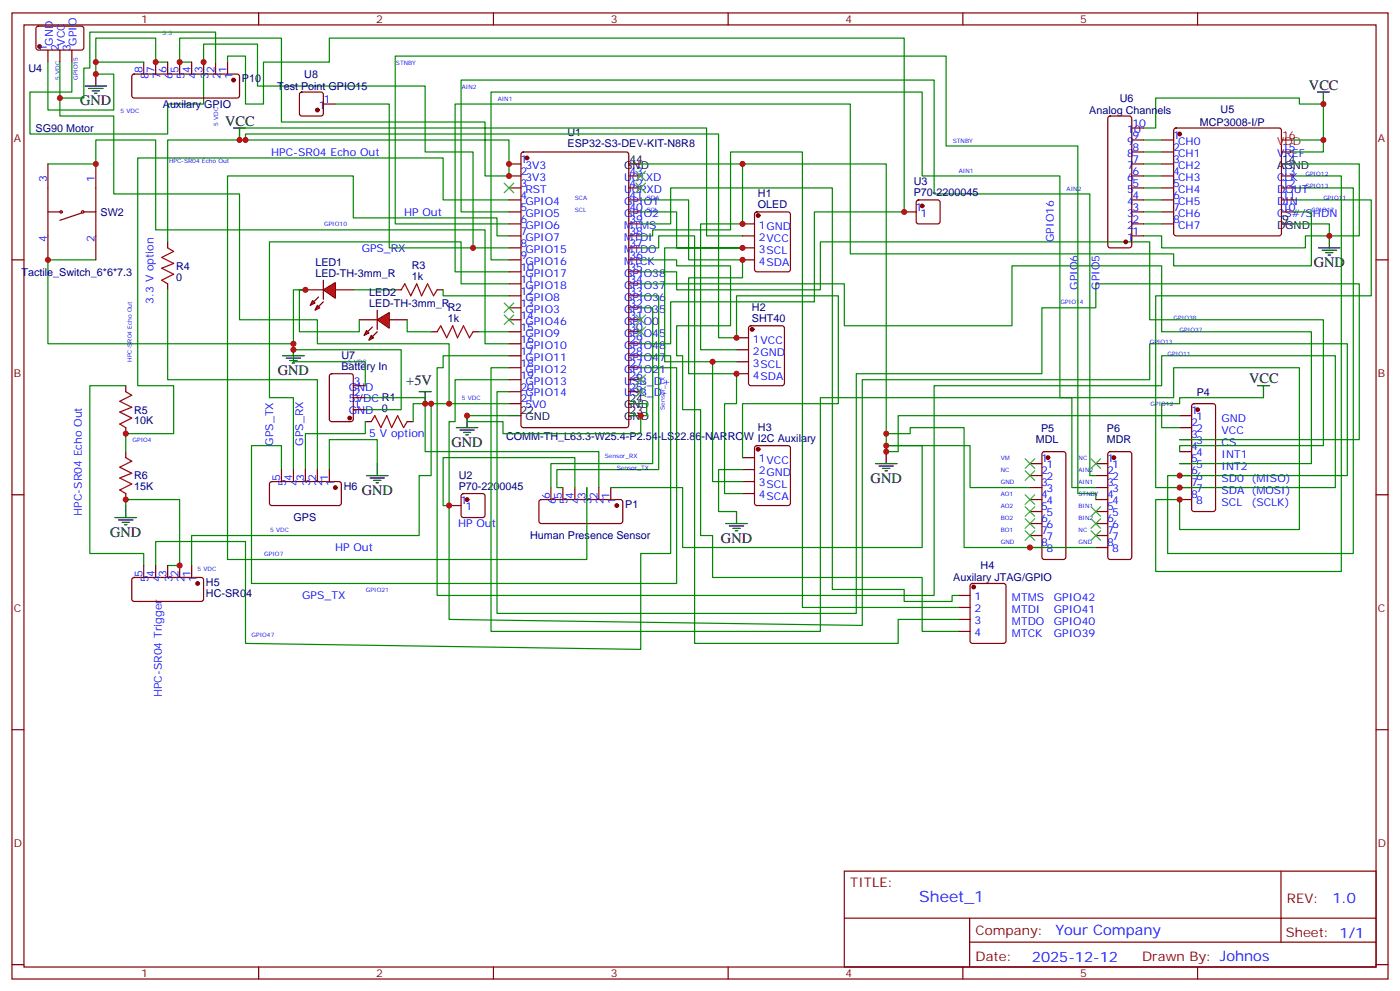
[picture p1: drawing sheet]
<svg xmlns="http://www.w3.org/2000/svg" width="412mm" height="292mm" viewBox="0 0 412 292" stroke-linecap="round" stroke-linejoin="round" font-family="sans-serif">
<g fill="none" stroke="#870000" stroke-width=".35">
<path d="M3.5 3.8h405.4v284.3h-405.4zM7.1 7.3h398.2v277.3h-398.2zM76.2 3.8v3.5M145.3 3.8v3.5M214.5 3.8v3.5M283.6 3.8v3.5M352.8 3.8v3.5M149.9 48.3h3.6M149.9 51.8h3.6M149.9 55.3h3.6M149.9 58.8h3.6M153.7 44.9l.5-.2h30.3l.7 .5v80l-.5 .6-30.5 .1-.7-.5v-80z"/>
<path d="M185.2 51.8h3.5M185.2 55.3h3.5M185.2 58.8h3.5M270.1 59l.5-.2h5.6l.5 .2 .2 .5v5.7l-.2 .5-.5 .2h-5.6l-.5-.2-.2-.5v-5.7zM3.5 76.5h3.6M49.4 71.2v1.8M149.9 76.5h3.6M149.9 62.4h3.6M149.9 65.9h3.6M149.9 69.4h3.6M149.9 73h3.6M185.2 76.5h3.5"/>
<path d="M185.2 62.4h3.5M185.2 65.9h3.5M185.2 69.4h3.5M185.2 73h3.5M218.7 76.5h3.5M218.7 65.9h3.5M218.7 69.4h3.5M218.7 73h3.5M222.5 62.6l.5-.2h9.1l.7 .4v16.5l-.4 .7h-9.4l-.7-.5-.1-16.4zM266.3 62.4h3.6M405.3 76.5h3.6M49.4 83.5v1.8"/>
<path d="M116.4 85.3h1.8M127 97.6h1.8M128.8 85.3h1.7M139.3 97.6h1.8M149.9 80h3.6M149.9 83.5h3.6M149.9 87.1h3.6M149.9 90.6h3.6M149.9 94.1h3.6M149.9 97.6h3.6M185.2 80h3.5M185.2 83.5h3.5"/>
<path d="M185.2 87.1h3.5M185.2 90.6h3.5M185.2 94.1h3.5M185.2 97.6h3.5M217 99.4h3.5M220.7 96.1l.5-.2h9.2l.6 .4 .1 16.5-.5 .7h-9.4l-.7-.4v-16.5zM37 113.5v1.8M149.9 101.2h3.6M149.9 104.7h3.6M149.9 108.2h3.6M149.9 111.8h3.6M149.9 115.3h3.6"/>
<path d="M149.9 118.8h3.6M185.2 101.2h3.5M185.2 104.7h3.5M185.2 108.2h3.5M185.2 111.8h3.5M185.2 115.3h3.5M217 102.9h3.5M217 106.5h3.5M217 110h3.5M351.2 119l.5-.2h5.7l.5 .2 .2 .5v30.4l-.3 .5-.4 .2h-5.7l-.5-.3-.2-.4v-30.4zM37 125.9v1.7M37 132.9v1.8"/>
<path d="M107.6 124.1h1.8M119.9 124.1h1.8M218.7 134.7h3.5M218.7 138.2h3.5M222.5 131.4l.5-.2h9.1l.7 .4v16.5l-.4 .6-9.4 .1-.7-.5-.1-16.4zM303.4 136.5h3.5M303.4 140h3.5M307.2 133.1l.4-.2h5.7l.5 .2 .2 .5v30.4l-.3 .5-.4 .2h-5.7l-.5-.3-.2-.4v-30.4zM322.8 136.5h3.5M322.8 140h3.5M326.6 133.1l.4-.2h5.7l.5 .2 .2 .5v30.4l-.3 .5-.4 .2h-5.7l-.5-.3-.2-.4v-30.4zM347.5 122.3h3.5"/>
<path d="M347.5 125.9h3.5M347.5 129.4h3.5M347.5 132.9h3.5M347.5 136.5h3.5M347.5 140h3.5M3.5 145.6h3.6M37 145.3v1.7M132.3 148.8h3.5M136.1 145.5l.4-.2h5.7l.5 .2 .2 .5v5.6l-.3 .5-.4 .2h-5.7l-.5-.2-.2-.5v-5.6zM159 147.2l.5-.2 23.5 .1 .4 .6v6l-.7 .4-23.5-.1-.5-.6v-5.7zM162.3 143.5v3.5M165.8 143.5v3.5"/>
<path d="M169.3 143.5v3.5M172.9 143.5v3.5M176.4 143.5v3.5M179.9 143.5v3.5M218.7 141.7h3.5M218.7 145.3h3.5M303.4 143.5h3.5M303.4 147h3.5M303.4 150.6h3.5M303.4 154.1h3.5M303.4 157.6h3.5M322.8 143.5h3.5"/>
<path d="M322.8 147h3.5M322.8 150.6h3.5M322.8 154.1h3.5M322.8 157.6h3.5M347.5 143.5h3.5M347.5 147h3.5M405.3 145.6h3.6M282.2 175.3h3.6M282.2 178.8h3.6M286 171.9l.5-.2h9.1l.7 .5v16.5l-.4 .6-9.4 .1-.7-.5v-16.5zM303.4 161.1h3.5M322.8 161.1h3.5"/>
<path d="M282.2 182.3h3.6M282.2 185.8h3.6M3.5 214.8h3.6M405.3 214.8h3.6M248.7 256.4h156.6v28.2h-156.6zM377.3 256.4v20.9M248.7 270.2h156.5M285.6 277.3h119.6M285.6 270.2v14.2M3.5 283.9h3.6M76.2 284.6v3.5M145.3 284.6v3.5"/>
<path d="M214.5 284.6v3.5M283.6 284.6v3.5M352.8 284.6v3.5M405.3 283.9h3.6"/>
</g>
<g fill="#870000" stroke="#870000" stroke-width=".35">
<circle cx="155.2" cy="46.5" r=".53"/>
<circle cx="223.3" cy="63.4" r=".53"/>
<circle cx="221.5" cy="96.9" r=".53"/>
<circle cx="223.3" cy="132.2" r=".53"/>
<circle cx="181.7" cy="148.8" r=".53"/>
<circle cx="137.6" cy="147" r=".53"/>
<circle cx="352.8" cy="120.6" r=".53"/>
<circle cx="308.7" cy="134.7" r=".53"/>
<circle cx="328.1" cy="134.7" r=".53"/>
<circle cx="286.8" cy="172.8" r=".53"/>
<circle cx="271.6" cy="60.6" r=".53"/>
</g>
<g fill="none" stroke="#000" stroke-width=".35">
<path d="M25 25.3h6.4M26.1 26h4.2M27.2 26.7h2.1M27.9 27.4h.7M28.2 21.8v3.5M68.8 37.7h3.5M70.6 37.7v3.5M185.2 48.3h3.5M83.3 104.7h6.3M84.3 105.4h4.2M85.4 106.1h2.1M86.1 106.8h.7"/>
<path d="M86.4 101.2v3.5M123.5 115.3h3.5M125.2 115.3v3.5M185.2 118.8h3.5M107.9 140h6.4M111.1 136.5v3.5M149.9 122.3h3.6M185.2 122.3h3.5M257.9 136.5h6.3M258.9 137.2h4.3M260 137.9h2.1M260.7 138.6h.7"/>
<path d="M261.1 132.9v3.6M33.9 152.3h6.3M34.9 153h4.3M36 153.7h2.1M36.7 154.4h.7M37 148.8v3.5M109 140.7h4.2M110.1 141.4h2.1M110.8 142.1h.7"/>
</g>
<g fill="none" stroke="#008700" stroke-width=".35">
<path d="M14.1 18.3v14.1h19.4v-10.6h-5.3v-10.6h17.7v7.1h3.5M21.2 18.3v8.8h-12.4v12.3h40.6v-8.8h10.6v-17.6h15.8v12.3h49.4v19.4h14.1v28.3h10.6M56.4 18.3h-3.5v-7.1h30v24.7h60v15.9h7v-10.6h-79.3v-3.5h137.5v31.7h10.6M67 18.3v-1.8h5.3v14.1h5.3v-12.3h19.4v-7.1h169.3v51.2h-26.4v26.4h-42.3v12.4h-8.9M14.1 48.3h14.1v-7.1h17.7v26.5h97v33.5h7M70.6 41.2h-21.2v30M72.3 41.2v-1.8h139.4v60h5.3v-12.3h29.9v31.7h-28.2v15.9M149.9 58.8h-19.4v-12.3h-89.9v67h10.6v14.1h-14.2v5.3M188.7 48.3h72.4v84.6v-1.7h10.5v29.9h-70.5v-17.6h-21.2M188.7 58.8h14.1v17.7h15.9v5.3h-15.9v28.2h14.2v8.8h-3.6v26.5h5.3M218.7 48.3v17.6h-12.3v37h10.6M381 51.8h14.1v116.4h-54.7v-21.2h7.1v8.9h35.3v-47.7h-37.1v8.9h-104v68.7h-97.1v-77.6h5.3"/>
<path d="M381 58.8h22.9v28.3h-63.5v56.4h52.9v-38.8h-51.1v8.8h-67v61.8h-146.4v-67.1h1.7v-3.5h19.4M381 55.3h17.6v107.6h-54.6v-22.9h52.9v-38.8h-58.2v10.6h-84.7v72.3l-121.7-1.8v-58.2h1.8v-12.3h15.8M28.2 76.5h-14.1v24.7h72.3v-15.9h3.6h-1.8v12.3h17.6v-3.5M149.9 69.4h-3.5v-5.3h-42.3v-12.3h-37.1v112.9h105.9v-21.2M149.9 76.5h-5.3v-49.4h127v24.7h40.6v65.3h3.5v26.4h7.1M149.9 62.4h-14.1v-38.8h139.4v33.5h45.8v82.9h1.8M149.9 65.9h-33.5v-49.4h162.3v26.5h38.8v102.3h5.3v1.7M188.7 62.4h10.6v10.6h19.4h-22.9v33.5h21.2M188.7 76.5h10.6v1.7h15.9v17.7h-15.9v8.8h1.8v15.9h5.3v37h3.5v12.4h61.7v15.8h10.6M188.7 73h5.3v-3.6h10.6v120h60v-7.1h17.6M188.7 69.4h3.6v-1.7h22.9v-23h21.2v134.1h45.8M188.7 65.9h8.9v-10.6h47.6v118.2h21.1v3.5h14.2v-1.7h1.7"/>
<path d="M49.4 85.3v26.5h44.1v26.4M104.1 85.3h12.3M119.9 94.1v3.5h7.1M130.5 85.3v1.8h19.4M141.1 97.6h8.8M149.9 83.5h-14.1v-12.3h-56.4v45.9h7v21.1M188.7 90.6h3.6v45.9h-30v7M188.7 87.1h5.3v51.1h-30v5.3h1.8M188.7 83.5h60v12.4h49.4v-17.7h44.1v19.4h44.1v38.9h-38.8M188.7 80h10.6v5.3h42.4v-14.1h97v22.9h51.1v37.1h-42.3v1.7M37 113.5h-10.5v49.4h15.8v3.5M125.2 118.8h-3.5v5.3"/>
<path d="M127 118.8v21.2h-3.5v17.6h-67.1v8.8M149.9 118.8h-24.7v14.1h51.2v10.6M149.9 115.3h-3.5v65.3h105.8v-70.6h54.7v-19.4h15.9v-7.1h77.6v45.9h-52.9M188.7 108.2h10.6v63.5h-125.2v-40.5h8.8v7M188.7 104.7h8.9v58.2h-8.9v28.2l-116.4-1.7v-30h-26.4v7M209.9 106.5v35.2h8.8M107.6 124.1v3.5h-17.6v10.6M111.1 136.5v-7.1h-14.1v8.8M261.1 127.6h7v-1.7h15.9v35.2h38.8M37 148.8v-1.8h15.9v19.4h-3.5M169.3 143.5v-8.8h-38.8v14.1h1.8"/>
</g>
<path d="M49.4 73l1.8 1-3.6 1.8 3.6 1.7-3.6 1.5 3.6 1.7-3.6 1.8 1.8 1M118.2 85.3l1-1.8 1.8 3.6 1.8-3.6 1.4 3.6 1.7-3.6 1.8 3.6 1.1-1.8M128.8 97.6l1-1.7 1.8 3.5 1.7-3.5 1.5 3.5 1.7-3.5 1.8 3.5 1-1.8M37 115.3l1.8 1-3.5 1.8 3.5 1.8-3.5 1.4 3.5 1.7-3.5 1.8 1.7 1.1M37 134.7l1.8 1-3.5 1.8 3.5 1.8-3.5 1.4 3.5 1.8-3.5 1.7 1.7 1.1M109.4 124.1l1-1.8 1.8 3.6 1.7-3.6 1.5 3.6 1.7-3.6 1.8 3.6 1-1.8" fill="none" stroke="#a10000" stroke-width=".35"/>
<g fill="none" stroke="#3c3" stroke-width=".35">
<path d="M148.5 53.9l2.8 2.8M151.3 53.9l-2.8 2.8M187.3 50.4l2.8 2.8M187.3 53.9l2.8 2.8M190.1 50.4l-2.8 2.8M190.1 53.9l-2.8 2.8M148.5 92.7l2.8 2.8M148.5 89.2l2.8 2.8M151.3 89.2l-2.8 2.8M151.3 92.7l-2.8 2.8M187.3 96.2l2.8 2.9M187.3 92.7l2.8 2.8"/>
<path d="M190.1 96.2l-2.8 2.9M190.1 92.7l-2.8 2.8M302 138.6l2.8 2.8M302 135l2.8 2.9M304.8 138.6l-2.8 2.8M304.8 135l-2.8 2.9M321.4 135l2.8 2.9M324.2 135l-2.8 2.9M302 152.7l2.8 2.8M302 156.2l2.8 2.8M302 145.6l2.8 2.8M302 149.2l2.8 2.8"/>
<path d="M304.8 152.7l-2.8 2.8M304.8 156.2l-2.8 2.8M304.8 145.6l-2.8 2.8M304.8 149.2l-2.8 2.8M321.4 156.2l2.8 2.8M321.4 152.7l2.8 2.8M321.4 149.2l2.8 2.8M324.2 156.2l-2.8 2.8M324.2 152.7l-2.8 2.8M324.2 149.2l-2.8 2.8"/>
</g>
<g fill="#f00" stroke="#870000" stroke-width=".35">
<path d="M95.2 85.3l3.6-2.1v4.6z"/>
<path d="M95.2 82.5v5.6z"/>
</g>
<g fill="#870000" stroke="#870000" stroke-width=".35">
<path d="M95.2 88.8l-1.4 1.4z"/>
<path d="M93.8 87.4l-1.4 1.4z"/>
</g>
<g fill="#f00" stroke="#870000" stroke-width=".35">
<path d="M93.5 89.9l.7 .7-1.4 .7z"/>
<path d="M92.1 88.5l.7 .7-1.4 .7z"/>
</g>
<path d="M90 85.3h5.2M98.8 85.3h5.3" fill="none" stroke="#870000" stroke-width=".35"/>
<g fill="#f00" stroke="#870000" stroke-width=".35">
<path d="M111.1 94.1l3.6-2.1v4.6z"/>
<path d="M111.1 91.3v5.6z"/>
</g>
<g fill="#870000" stroke="#870000" stroke-width=".35">
<path d="M111.1 97.6l-1.4 1.5z"/>
<path d="M108.3 97.6l1.4-1.4z"/>
</g>
<g fill="#f00" stroke="#870000" stroke-width=".35">
<path d="M109.4 98.7l.7 .7-1.4 .7z"/>
<path d="M107.9 97.3l.8 .7-1.5 .7z"/>
</g>
<g fill="none" stroke="#870000" stroke-width=".35">
<path d="M10.8 7.9l.5-.2h13l.4 .7-.1 5.9-.6 .4h-13l-.4-.7v-5.6zM14.1 14.7v3.6M17.6 14.7v3.6M21.2 14.7v3.6M42.3 18.3v3.5M45.9 18.3v3.5M49.4 18.3v3.5M52.9 18.3v3.5M56.4 18.3v3.5M60 18.3v3.5M63.5 18.3v3.5M67 18.3v3.5"/>
<path d="M39 22l.5-.2h30.3l.5 .2 .3 .5v5.7l-.3 .5-.5 .2h-30.3l-.5-.3-.2-.4v-5.7zM88.4 27.3l.5-.2h5.6l.5 .2 .2 .5v5.6l-.2 .5-.5 .2h-5.6l-.5-.2-.2-.5v-5.6zM95.2 30.6h3.6M326.6 34.4l.4-.3h5.7l.5 .3 .2 .5v37.3l-.3 .5-.4 .3h-5.7l-.5-.3-.2-.5v-37.3zM333.4 37.7h3.5M346 37.9l.4-.2h30.4l.5 .2 .2 .5v30.3l-.3 .5-.4 .2h-30.4l-.5-.2-.2-.5v-30.3zM14.1 48.3v28.2M28.2 48.3v28.2M333.4 41.2h3.5M333.4 44.7h3.5M333.4 48.3h3.5M333.4 51.8h3.5"/>
<path d="M333.4 55.3h3.5M333.4 58.8h3.5M342.2 41.2h3.5M342.2 44.7h3.5M342.2 48.3h3.5M342.2 51.8h3.5M342.2 55.3h3.5M342.2 58.8h3.5M377.5 44.7h3.5M377.5 51.8h3.5M377.5 55.3h3.5M377.5 58.8h3.5"/>
<path d="M14.1 62.4h3.5M24 62.7l-6.4 2.1M24.7 62.4h3.5M333.4 62.4h3.5M333.4 65.9h3.5M333.4 69.4h3.5M342.2 62.4h3.5M342.2 65.9h3.5M377.5 62.4h3.5M105.8 94.1h5.3M114.7 94.1h5.2M97.2 110.2l.5-.2h5.7l.6 .4 .1 13-.5 .7h-5.9l-.6-.5-.1-12.9z"/>
<path d="M104.1 117.1h3.5M104.1 113.5h3.5M82.9 138.2v3.5M86.4 138.2v3.5M90 138.2v3.5M93.5 138.2v3.5M97 138.2v3.5M104.1 120.6h3.5M79.6 142l.5-.3 20 .1 .4 .7v5.9l-.7 .4-20-.1-.4-.6v-5.6zM39 170.2l.5-.2h20l.5 .7-.1 5.9-.6 .4h-20.1l-.4-.7v-5.6zM42.3 166.4v3.6M45.9 166.4v3.6"/>
<path d="M49.4 166.4v3.6M52.9 166.4v3.6M56.4 166.4v3.6"/>
<circle cx="18" cy="62.4" r=".35"/>
<circle cx="24.3" cy="62.4" r=".35"/>
</g>
<g fill="none" stroke="#000" stroke-width=".35">
<path d="M388.1 27.1h3.5M389.8 27.1v3.5M377.5 48.3h3.5M377.5 65.9h3.5M388.4 73h6.4M389.5 73.7h4.2M390.5 74.4h2.1M391.2 75.1h.7M391.6 69.4v3.6M370.4 113.5h3.5M372.2 113.5v3.6M134.4 125.9h6.4"/>
<path d="M135.5 126.6h4.2M136.5 127.3h2.1M137.2 128h.7M137.6 122.3v3.6M213.8 154.1h6.3M214.8 154.8h4.3M215.9 155.5h2.1M216.6 156.2h.7M217 150.6v3.5"/>
</g>
<g fill="none" stroke="#008700" stroke-width=".35">
<path d="M17.6 18.3v15.8h15.9v23h37.1v37h22.9v7.1h38.8v17.6M28.2 18.3h14.1M63.5 18.3v-8.8h-37v10.5h-1.8v8.9h-7.1M98.8 30.6h15.9v42.4h24.6M336.9 37.7h3.5v-8.8h42.4v1.7h7v10.6h-8.8M336.9 41.2h5.3M336.9 44.7h5.3M336.9 48.3h5.3M336.9 51.8h5.3M336.9 55.3h5.3M336.9 58.8h5.3M381 48.3h19.4v21.1h-8.8"/>
<path d="M389.8 41.2v3.5h-8.8M336.9 62.4h5.3M336.9 65.9h5.3M381 65.9h10.6v3.5h-7.1v3.6h-42.3v-3.6h-5.3M381 62.4h5.3v15.8h-40.6v-3.5h-95.2v-44.1h-116.4v49.4h15.8M86.4 101.2v1.7h31.8v17.7h-10.6M86.4 102.9v3.6h21.2v7M107.6 117.1h17.6v1.7M188.7 118.8h1.8v3.5h-1.8v5.3h-40.5v-3.5h-10.6v-1.8h12.3M372.2 117.1h-24.7v1.7h-5.3v7.1h5.3M218.7 138.2h-7v12.4h5.3M261.1 131.2h24.7v12.3h17.6"/>
<path d="M347.5 122.3h-82.9v10.6h-3.5"/>
</g>
<path d="M187.3 113.9l2.8 2.8M187.3 110.3l2.8 2.9M190.1 113.9l-2.8 2.8M190.1 110.3l-2.8 2.9" fill="none" stroke="#3c3" stroke-width=".35"/>
<g fill="#870000" stroke="#870000" stroke-width=".35">
<circle cx="68.8" cy="23.6" r=".53"/>
<circle cx="11.6" cy="13.7" r=".53"/>
<circle cx="347.5" cy="39.4" r=".53"/>
<circle cx="331.6" cy="71.2" r=".53"/>
<circle cx="103" cy="123" r=".53"/>
<circle cx="58.2" cy="171.7" r=".53"/>
<circle cx="98.8" cy="143.5" r=".53"/>
<circle cx="93.5" cy="32.4" r=".53"/>
</g>
<path d="M377.5 41.2h3.5" fill="none" stroke="#f00" stroke-width=".35"/>
<g fill="#c00">
<circle cx="218.7" cy="48.3" r=".88"/>
<circle cx="218.7" cy="73" r=".88"/>
<circle cx="218.7" cy="76.5" r=".88"/>
<circle cx="218.7" cy="65.9" r=".88"/>
<circle cx="209.9" cy="106.5" r=".88"/>
<circle cx="217" cy="110" r=".88"/>
<circle cx="217" cy="99.4" r=".88"/>
<circle cx="125.2" cy="118.8" r=".88"/>
<circle cx="127" cy="118.8" r=".88"/>
<circle cx="132.3" cy="148.8" r=".88"/>
<circle cx="303.4" cy="161.1" r=".88"/>
<circle cx="149.9" cy="51.8" r=".88"/>
<circle cx="149.9" cy="48.3" r=".88"/>
<circle cx="72.3" cy="41.2" r=".88"/>
<circle cx="37" cy="127.6" r=".88"/>
<circle cx="70.6" cy="41.2" r=".88"/>
<circle cx="261.1" cy="131.2" r=".88"/>
<circle cx="261.1" cy="132.9" r=".88"/>
<circle cx="261.1" cy="127.6" r=".88"/>
<circle cx="14.1" cy="76.5" r=".88"/>
<circle cx="28.2" cy="48.3" r=".88"/>
<circle cx="137.6" cy="122.3" r=".88"/>
<circle cx="188.7" cy="122.3" r=".88"/>
<circle cx="86.4" cy="101.2" r=".88"/>
<circle cx="90" cy="85.3" r=".88"/>
<circle cx="266.3" cy="62.4" r=".88"/>
<circle cx="28.2" cy="18.3" r=".88"/>
<circle cx="28.2" cy="21.8" r=".88"/>
<circle cx="60" cy="18.3" r=".88"/>
<circle cx="389.8" cy="41.2" r=".88"/>
<circle cx="391.6" cy="69.4" r=".88"/>
<circle cx="389.8" cy="30.6" r=".88"/>
<circle cx="347.5" cy="143.5" r=".88"/>
<circle cx="347.5" cy="140" r=".88"/>
<circle cx="347.5" cy="147" r=".88"/>
<circle cx="52.9" cy="18.3" r=".88"/>
<circle cx="45.9" cy="18.3" r=".88"/>
<circle cx="132.3" cy="118.8" r=".88"/>
<circle cx="17.6" cy="28.9" r=".88"/>
<circle cx="86.4" cy="102.9" r=".88"/>
<circle cx="37" cy="147" r=".88"/>
<circle cx="52.9" cy="166.4" r=".88"/>
<circle cx="139.3" cy="73" r=".88"/>
</g>
<text font-size="4.6" fill="#00f" x="270.8" y="265.4">Sheet_1</text>
<g font-size="4.2">
<text x="385.6" y="26.4">VCC</text>
<text x="23.6" y="31">GND</text>
<text x="66.3" y="37">VCC</text>
<text x="387" y="78.6">GND</text>
<text x="81.8" y="110.3">GND</text>
<text x="119.7" y="113.3">+5V</text>
<text x="367.9" y="112.8">VCC</text>
<text x="133" y="131.5">GND</text>
<text x="256.5" y="142.1">GND</text>
<text x="106.5" y="145.6">GND</text>
<text x="32.5" y="158">GND</text>
<text x="212.4" y="159.7">GND</text>
</g>
<g font-size="4.2" fill="#00f">
<text x="392.5" y="265.7">1.0</text>
<text x="310.9" y="275.2">Your Company</text>
<text x="304" y="283">2025-12-12</text>
</g>
<g font-size="3.9" fill="#800">
<text x="250.5" y="261">TITLE:</text>
<text x="379.1" y="265.7">REV:</text>
<text x="287.4" y="275.2">Company:</text>
<text x="378.7" y="275.8">Sheet: 1/1</text>
<text x="287.4" y="282.9">Date:</text>
<text x="336.4" y="282.9">Draw</text>
<text x="346.6" y="282.9">n By: Johnos</text>
</g>
<g font-size="3.2" fill="#800">
<text x="41.6" y="6.8">1</text>
<text x="110.8" y="6.8">2</text>
<text x="179.9" y="6.8">3</text>
<text x="249.1" y="6.8">4</text>
<text x="318.2" y="6.8">5</text>
<text x="4.1" y="41.9">A</text>
<text x="405.9" y="41.9">A</text>
<text x="4.1" y="111.1">B</text>
<text x="405.9" y="111.1">B</text>
<text x="4.1" y="180.2">C</text>
<text x="405.9" y="180.2">C</text>
<text x="4.1" y="249.3">D</text>
<text x="405.9" y="249.3">D</text>
<text x="41.6" y="287.6">1</text>
<text x="110.8" y="287.6">2</text>
<text x="179.9" y="287.6">3</text>
<text x="249.1" y="287.6">4</text>
<text x="318.2" y="287.6">5</text>
</g>
<g font-size="3.2" fill="#00f">
<text x="13.8" y="14.9" transform="rotate(-90 13.8 14.9)">1</text>
<text x="15.5" y="13.4" transform="rotate(-90 15.5 13.4)">GND</text>
<text x="17.3" y="14.9" transform="rotate(-90 17.3 14.9)">2</text>
<text x="19" y="13.4" transform="rotate(-90 19 13.4)">VCC</text>
<text x="20.8" y="14.9" transform="rotate(-90 20.8 14.9)">3</text>
<text x="22.6" y="13.4" transform="rotate(-90 22.6 13.4)">GPIO</text>
<text x="42" y="21.6" transform="rotate(-90 42 21.6)">8</text>
<text x="43.7" y="23.1" transform="rotate(-90 43.7 23.1)">8</text>
<text x="45.5" y="21.6" transform="rotate(-90 45.5 21.6)">7</text>
<text x="47.3" y="23.1" transform="rotate(-90 47.3 23.1)">7</text>
<text x="49" y="21.6" transform="rotate(-90 49 21.6)">6</text>
<text x="50.8" y="23.1" transform="rotate(-90 50.8 23.1)">6</text>
<text x="52.6" y="21.6" transform="rotate(-90 52.6 21.6)">5</text>
<text x="54.3" y="23.1" transform="rotate(-90 54.3 23.1)">5</text>
<text x="56.1" y="21.6" transform="rotate(-90 56.1 21.6)">4</text>
<text x="57.9" y="23.1" transform="rotate(-90 57.9 23.1)">4</text>
<text x="59.6" y="21.6" transform="rotate(-90 59.6 21.6)">3</text>
<text x="61.4" y="23.1" transform="rotate(-90 61.4 23.1)">3</text>
<text x="63.1" y="21.6" transform="rotate(-90 63.1 21.6)">2</text>
<text x="64.9" y="23.1" transform="rotate(-90 64.9 23.1)">2</text>
<text x="66.7" y="21.6" transform="rotate(-90 66.7 21.6)">1</text>
<text x="68.4" y="23.1" transform="rotate(-90 68.4 23.1)">1</text>
<text x="93.9" y="32">1</text>
<text x="95.4" y="30.3">1</text>
<text x="332.1" y="39.1">10</text>
<text x="333.6" y="40.9">9</text>
<text x="333.6" y="37.3">10</text>
<text x="345.5" y="40.9">1</text>
<text x="79.9" y="45.9">HPC-SR04 Echo Out</text>
<text x="153.3" y="47.9">1</text>
<text x="332.1" y="46.1">8</text>
<text x="332.1" y="42.6">9</text>
<text x="333.6" y="47.9">7</text>
<text x="333.6" y="44.4">8</text>
<text x="345.5" y="44.4">2</text>
<text x="345.5" y="47.9">3</text>
<text x="347" y="42.6">CH0</text>
<text x="347" y="46.1">CH1</text>
<text x="376.2" y="46.1">VREF</text>
<text x="377.6" y="44.4">15</text>
<text x="13.8" y="53.6" transform="rotate(-90 13.8 53.6)">3</text>
<text x="27.9" y="53.6" transform="rotate(-90 27.9 53.6)">1</text>
<text x="153.3" y="51.4">2</text>
<text x="154.8" y="49.7">3V3</text>
<text x="154.8" y="53.2">3V3</text>
<text x="183.9" y="53.2">U0TXD</text>
<text x="185.4" y="51.4">43</text>
<text x="332.1" y="53.2">6</text>
<text x="332.1" y="49.7">7</text>
<text x="333.6" y="51.4">6</text>
<text x="345.5" y="51.4">4</text>
<text x="347" y="49.7">CH2</text>
<text x="347" y="53.2">CH3</text>
<text x="376.2" y="53.2">CLK</text>
<text x="377.6" y="51.4">13</text>
<text x="153.3" y="55">3</text>
<text x="153.3" y="58.5">4</text>
<text x="154.8" y="56.7">RST</text>
<text x="183.9" y="56.7">U0RXD</text>
<text x="185.4" y="58.5">41</text>
<text x="185.4" y="55">42</text>
<text x="332.1" y="56.7">5</text>
<text x="333.6" y="58.5">4</text>
<text x="333.6" y="55">5</text>
<text x="345.5" y="55">5</text>
<text x="345.5" y="58.5">6</text>
<text x="347" y="56.7">CH4</text>
<text x="376.2" y="56.7">DOUT</text>
<text x="377.6" y="58.5">11</text>
<text x="377.6" y="55">12</text>
<text x="119" y="63.5">HP Out</text>
<text x="153.3" y="62">5</text>
<text x="153.3" y="65.5">6</text>
<text x="154.8" y="60.3">GPIO4</text>
<text x="154.8" y="63.8">GPIO5</text>
<text x="183.9" y="63.8">GPIO2</text>
<text x="183.9" y="60.3">GPIO1</text>
<text x="185.4" y="65.5">39</text>
<text x="185.4" y="62">40</text>
<text x="269.7" y="62">1</text>
<text x="271.2" y="63.8">1</text>
<text x="332.1" y="63.8">3</text>
<text x="332.1" y="60.3">4</text>
<text x="333.6" y="65.5">2</text>
<text x="333.6" y="62">3</text>
<text x="345.5" y="62">7</text>
<text x="345.5" y="65.5">8</text>
<text x="347" y="60.3">CH5</text>
<text x="347" y="63.8">CH6</text>
<text x="376.2" y="63.8">CS#/SHDN</text>
<text x="376.2" y="60.3">DIN</text>
<text x="377.6" y="62">10</text>
<text x="13.8" y="71.2" transform="rotate(-90 13.8 71.2)">4</text>
<text x="27.9" y="71.2" transform="rotate(-90 27.9 71.2)">2</text>
<text x="153.3" y="69.1">7</text>
<text x="154.8" y="67.3">GPIO6</text>
<text x="154.8" y="70.8">GPIO7</text>
<text x="183.9" y="70.8">MTDI</text>
<text x="183.9" y="67.3">MTMS</text>
<text x="185.4" y="69.1">38</text>
<text x="223.6" y="67.3">1GND</text>
<text x="223.6" y="70.8">2VCC</text>
<text x="310.4" y="71.2" transform="rotate(-90 310.4 71.2)">GPIO16</text>
<text x="332.1" y="70.8">1</text>
<text x="332.1" y="67.3">2</text>
<text x="333.6" y="69.1">1</text>
<text x="347" y="67.3">CH7</text>
<text x="106.6" y="74.1">GPS_RX</text>
<text x="153.3" y="72.6">8</text>
<text x="153.3" y="76.1">9</text>
<text x="154.8" y="74.4">GPIO15</text>
<text x="154.8" y="77.9">GPIO16</text>
<text x="183.9" y="77.9">MTCK</text>
<text x="183.9" y="74.4">MTDO</text>
<text x="185.4" y="76.1">36</text>
<text x="185.4" y="72.6">37</text>
<text x="223.6" y="74.4">3SCL</text>
<text x="223.6" y="77.9">4SDA</text>
<text x="153.3" y="79.7">10</text>
<text x="153.3" y="83.2">11</text>
<text x="154.8" y="81.4">GPIO17</text>
<text x="183.9" y="81.4">GPIO38</text>
<text x="185.4" y="83.2">34</text>
<text x="185.4" y="79.7">35</text>
<text x="45.2" y="89.4" transform="rotate(-90 45.2 89.4)">3.3 V option</text>
<text x="153.3" y="86.7">12</text>
<text x="154.8" y="84.9">GPIO18</text>
<text x="154.8" y="88.5">GPIO8</text>
<text x="183.9" y="88.5">GPIO36</text>
<text x="183.9" y="84.9">GPIO37</text>
<text x="185.4" y="86.7">33</text>
<text x="317.5" y="85.3" transform="rotate(-90 317.5 85.3)">GPIO6</text>
<text x="323.9" y="85.3" transform="rotate(-90 323.9 85.3)">GPIO5</text>
<text x="153.3" y="90.2">13</text>
<text x="153.3" y="93.8">14</text>
<text x="154.8" y="92">GPIO3</text>
<text x="154.8" y="95.5">GPIO46</text>
<text x="183.9" y="95.5">GPIO0</text>
<text x="183.9" y="92">GPIO35</text>
<text x="185.4" y="93.8">31</text>
<text x="185.4" y="90.2">32</text>
<text x="153.3" y="97.3">15</text>
<text x="153.3" y="100.8">16</text>
<text x="154.8" y="99.1">GPIO9</text>
<text x="183.9" y="99.1">GPIO45</text>
<text x="185.4" y="100.8">29</text>
<text x="185.4" y="97.3">30</text>
<text x="221.8" y="100.8">1VCC</text>
<text x="153.3" y="104.4">17</text>
<text x="153.3" y="107.9">18</text>
<text x="154.8" y="102.6">GPIO10</text>
<text x="154.8" y="106.1">GPIO11</text>
<text x="183.9" y="106.1">GPIO47</text>
<text x="183.9" y="102.6">GPIO48</text>
<text x="185.4" y="107.9">27</text>
<text x="185.4" y="104.4">28</text>
<text x="221.8" y="104.4">2GND</text>
<text x="221.8" y="107.9">3SCL</text>
<text x="104.2" y="113.2">3</text>
<text x="153.3" y="111.4">19</text>
<text x="154.8" y="109.6">GPIO12</text>
<text x="154.8" y="113.2">GPIO13</text>
<text x="183.9" y="113.2">USB_D+</text>
<text x="183.9" y="109.6">GPIO21</text>
<text x="185.4" y="111.4">26</text>
<text x="221.8" y="111.4">4SDA</text>
<text x="102.8" y="118.5">5VDCR1</text>
<text x="102.8" y="114.9">GND</text>
<text x="104.2" y="116.7">2</text>
<text x="153.3" y="114.9">20</text>
<text x="153.3" y="118.5">21</text>
<text x="154.8" y="116.7">GPIO14</text>
<text x="183.9" y="116.7">USB_D-</text>
<text x="185.4" y="114.9">25</text>
<text x="102.8" y="122">GND 0</text>
<text x="104.2" y="120.2">1</text>
<text x="154.8" y="120.2">5V0</text>
<text x="350.8" y="122">1</text>
<text x="350.8" y="125.5">2</text>
<text x="352.3" y="123.8">1</text>
<text x="359.8" y="124.1">GND</text>
<text x="80.5" y="131.1" transform="rotate(-90 80.5 131.1)">GPS_TX</text>
<text x="89.3" y="131.1" transform="rotate(-90 89.3 131.1)">GPS_RX</text>
<text x="108.8" y="128.8">5 V option</text>
<text x="350.8" y="129">3</text>
<text x="352.3" y="127.3">2</text>
<text x="352.3" y="130.8">3</text>
<text x="359.8" y="127.6">VCC</text>
<text x="359.8" y="131.2">CS</text>
<text x="223.6" y="136.1">1VCC</text>
<text x="306.7" y="136.1">1</text>
<text x="308.2" y="137.9">1</text>
<text x="326.1" y="136.1">1</text>
<text x="327.6" y="137.9">1</text>
<text x="350.8" y="132.6">4</text>
<text x="350.8" y="136.1">5</text>
<text x="352.3" y="134.3">4</text>
<text x="352.3" y="137.9">5</text>
<text x="359.8" y="134.7">INT1</text>
<text x="82.5" y="141.6" transform="rotate(-90 82.5 141.6)">5</text>
<text x="84.3" y="143.1" transform="rotate(-90 84.3 143.1)">5</text>
<text x="86.1" y="141.6" transform="rotate(-90 86.1 141.6)">4</text>
<text x="87.8" y="143.1" transform="rotate(-90 87.8 143.1)">4</text>
<text x="89.6" y="141.6" transform="rotate(-90 89.6 141.6)">3</text>
<text x="91.4" y="143.1" transform="rotate(-90 91.4 143.1)">3</text>
<text x="93.1" y="141.6" transform="rotate(-90 93.1 141.6)">2</text>
<text x="94.9" y="143.1" transform="rotate(-90 94.9 143.1)">2</text>
<text x="96.7" y="141.6" transform="rotate(-90 96.7 141.6)">1</text>
<text x="98.4" y="143.1" transform="rotate(-90 98.4 143.1)">1</text>
<text x="223.6" y="139.6">2GND</text>
<text x="223.6" y="143.2">3SCL</text>
<text x="306.7" y="139.6">2</text>
<text x="306.7" y="143.2">3</text>
<text x="308.2" y="141.4">2</text>
<text x="326.1" y="139.6">2</text>
<text x="326.1" y="143.2">3</text>
<text x="327.6" y="141.4">2</text>
<text x="350.8" y="139.6">6</text>
<text x="350.8" y="143.2">7</text>
<text x="352.3" y="141.4">6</text>
<text x="359.8" y="138.2">INT2</text>
<text x="359.8" y="141.7">SD0 (MISO)</text>
<text x="135.6" y="148.4">1</text>
<text x="161.9" y="146.9" transform="rotate(-90 161.9 146.9)">6</text>
<text x="163.7" y="148.3" transform="rotate(-90 163.7 148.3)">6</text>
<text x="165.5" y="146.9" transform="rotate(-90 165.5 146.9)">5</text>
<text x="167.2" y="148.3" transform="rotate(-90 167.2 148.3)">5</text>
<text x="169" y="146.9" transform="rotate(-90 169 146.9)">4</text>
<text x="170.7" y="148.3" transform="rotate(-90 170.7 148.3)">4</text>
<text x="172.5" y="146.9" transform="rotate(-90 172.5 146.9)">3</text>
<text x="174.3" y="148.3" transform="rotate(-90 174.3 148.3)">3</text>
<text x="176" y="146.9" transform="rotate(-90 176 146.9)">2</text>
<text x="177.8" y="148.3" transform="rotate(-90 177.8 148.3)">2</text>
<text x="179.6" y="146.9" transform="rotate(-90 179.6 146.9)">1</text>
<text x="181.3" y="148.3" transform="rotate(-90 181.3 148.3)">1</text>
<text x="223.6" y="146.7">4SCA</text>
<text x="306.7" y="146.7">4</text>
<text x="308.2" y="144.9">3</text>
<text x="308.2" y="148.4">4</text>
<text x="326.1" y="146.7">4</text>
<text x="327.6" y="144.9">3</text>
<text x="327.6" y="148.4">4</text>
<text x="350.8" y="146.7">8</text>
<text x="352.3" y="144.9">7</text>
<text x="352.3" y="148.4">8</text>
<text x="359.8" y="145.3">SDA (MOSI)</text>
<text x="359.8" y="148.8">SCL (SCLK)</text>
<text x="24.1" y="151.8" transform="rotate(-90 24.1 151.8)">HPC-SR04 Echo Out</text>
<text x="134.9" y="155.2">HP Out</text>
<text x="137.1" y="150.2">1</text>
<text x="306.7" y="150.2">5</text>
<text x="306.7" y="153.7">6</text>
<text x="308.2" y="152">5</text>
<text x="308.2" y="155.5">6</text>
<text x="326.1" y="150.2">5</text>
<text x="326.1" y="153.7">6</text>
<text x="327.6" y="152">5</text>
<text x="327.6" y="155.5">6</text>
<text x="306.7" y="157.3">7</text>
<text x="306.7" y="160.8">8</text>
<text x="308.2" y="159">7</text>
<text x="326.1" y="157.3">7</text>
<text x="326.1" y="160.8">8</text>
<text x="327.6" y="159">7</text>
<text x="98.7" y="162.3">HP Out</text>
<text x="308.2" y="162.6">8</text>
<text x="327.6" y="162.6">8</text>
<text x="42" y="169.8" transform="rotate(-90 42 169.8)">5</text>
<text x="43.7" y="171.3" transform="rotate(-90 43.7 171.3)">5</text>
<text x="45.5" y="169.8" transform="rotate(-90 45.5 169.8)">4</text>
<text x="47.3" y="171.3" transform="rotate(-90 47.3 171.3)">4</text>
<text x="49" y="169.8" transform="rotate(-90 49 169.8)">3</text>
<text x="50.8" y="171.3" transform="rotate(-90 50.8 171.3)">3</text>
<text x="52.6" y="169.8" transform="rotate(-90 52.6 169.8)">2</text>
<text x="54.3" y="171.3" transform="rotate(-90 54.3 171.3)">2</text>
<text x="56.1" y="169.8" transform="rotate(-90 56.1 169.8)">1</text>
<text x="57.9" y="171.3" transform="rotate(-90 57.9 171.3)">1</text>
<text x="89.1" y="176.4">GPS_TX</text>
<text x="287.1" y="176.7">1</text>
<text x="298.1" y="177">MTMS</text>
<text x="310.4" y="177">GPIO42</text>
<text x="287.1" y="180.2">2</text>
<text x="287.1" y="183.7">3</text>
<text x="298.1" y="184.1">MTDO GPIO40</text>
<text x="298.1" y="180.6">MTDI</text>
<text x="310.4" y="180.6">GPIO41</text>
<text x="287.1" y="187.3">4</text>
<text x="298.1" y="187.6">MTCK</text>
<text x="310.4" y="187.6">GPIO39</text>
<text x="47.6" y="205.2" transform="rotate(-90 47.6 205.2)">HPC-SR04 Trigger</text>
</g>
<g font-size="3.2" fill="#000080">
<text x="8.4" y="21.2">U4</text>
<text x="89.6" y="22.9">U8</text>
<text x="71.3" y="24.3">P10</text>
<text x="81.6" y="26.5">Test Point GPIO15</text>
<text x="329.9" y="29.9">U6</text>
<text x="48" y="31.7">Auxilary GPIO</text>
<text x="320.9" y="33.5">Analog Channels</text>
<text x="359.6" y="33.3">U5</text>
<text x="10.5" y="38.8">SG90 Motor</text>
<text x="167.2" y="40.1">U1</text>
<text x="353.4" y="37.1">MCP3008-I/P</text>
<text x="167.2" y="43.4">ESP32-S3-DEV-KIT-N8R8</text>
<text x="223.3" y="58.1">H1</text>
<text x="269.2" y="57.7">P70-2200045</text>
<text x="269.2" y="54.5">U3</text>
<text x="29.6" y="63.5">SW2</text>
<text x="223.3" y="61.3">OLED</text>
<text x="6.3" y="81.2">Tactile_Switch_6*6*7.3</text>
<text x="51.9" y="82.6">0</text>
<text x="51.9" y="79.4">R4</text>
<text x="92.9" y="81.4">LED-TH-3mm_R</text>
<text x="92.9" y="78.2">LED1</text>
<text x="121.3" y="82.5">1k</text>
<text x="121.3" y="79.2">R3</text>
<text x="108.8" y="87.1">LED2</text>
<text x="108.8" y="90.2">LED-TH-3mm_R</text>
<text x="131.9" y="94.8">1k</text>
<text x="131.9" y="91.6">R2</text>
<text x="221.5" y="94.8">SHT40</text>
<text x="221.5" y="91.6">H2</text>
<text x="100.6" y="105.7">U7</text>
<text x="100.6" y="108.9">Battery In</text>
<text x="352.5" y="116.5">P4</text>
<text x="39.5" y="124.9">10K</text>
<text x="39.5" y="121.7">R5</text>
<text x="149.1" y="129.4">COMM-TH_L63.3-W25.4-P2.54-LS22.86-NARROW I2C Auxilary</text>
<text x="223.3" y="126.9">H3</text>
<text x="305.1" y="130.5">MDL</text>
<text x="306.7" y="127">P5</text>
<text x="326" y="130.5">MDR</text>
<text x="326.1" y="127">P6</text>
<text x="39.5" y="141.1">R6</text>
<text x="135.1" y="140.9">U2</text>
<text x="39.5" y="144.3">15K</text>
<text x="101.2" y="144.3">H6</text>
<text x="135.1" y="144.1">P70-2200045</text>
<text x="184.1" y="149.6">P1</text>
<text x="86.4" y="153.5">GPS</text>
<text x="156.2" y="158.8">Human Presence Sensor</text>
<text x="288.8" y="167.6">H4</text>
<text x="60.7" y="172.5">H5</text>
<text x="280.8" y="171.1">Auxilary JTAG/GPIO</text>
<text x="60.7" y="175.7">HC-SR04</text>
</g>
<g font-size="3.2" fill="#f00">
<text x="377.6" y="40.9">16</text>
<text x="376.2" y="42.6">VDD</text>
</g>
<g font-size="3.2">
<text x="185.4" y="47.9">44</text>
<text x="377.6" y="47.9">14</text>
<text x="183.9" y="49.7">GND</text>
<text x="376.2" y="49.7">AGND</text>
<text x="377.6" y="65.5">9</text>
<text x="376.2" y="67.3">DGND</text>
<text x="185.4" y="118.5">24</text>
<text x="153.3" y="122">22</text>
<text x="154.8" y="123.8">GND</text>
<text x="183.9" y="123.8">GND</text>
<text x="183.9" y="120.2">GND</text>
<text x="185.4" y="122">23</text>
</g>
<g font-size="1.8" fill="#00f">
<text x="47.8" y="10.2">3.3</text>
<text x="17.6" y="23.6" transform="rotate(-90 17.6 23.6)">5 VDC</text>
<text x="22.9" y="23.6" transform="rotate(-90 22.9 23.6)">GPIO15</text>
<text x="116.6" y="19">STNBY</text>
<text x="136" y="26.1">AIN2</text>
<text x="146.6" y="29.6">AIN1</text>
<text x="35.5" y="33.1">5 VDC</text>
<text x="64.3" y="37.1" transform="rotate(-90 64.3 37.1)">5 VDC</text>
<text x="280.7" y="42">STNBY</text>
<text x="49.8" y="48.1">HPC-SR04 Echo Out</text>
<text x="282.4" y="50.8">AIN1</text>
<text x="384.5" y="51.8">GPIO12</text>
<text x="169.3" y="58.8">SCA</text>
<text x="190.5" y="58.8">SDA</text>
<text x="314.2" y="56.1">AIN2</text>
<text x="384.5" y="55.3">GPIO13</text>
<text x="389.8" y="58.8">GPIO11</text>
<text x="169.3" y="62.4">SCL</text>
<text x="190.5" y="62.4">SCL</text>
<text x="386.3" y="62.4">GPIO17</text>
<text x="95.5" y="66.7">GPIO10</text>
<text x="312.4" y="89.6">GPIO14</text>
<text x="345.7" y="94.1">GPIO38</text>
<text x="338.7" y="101.2">GPIO13</text>
<text x="347.5" y="97.6">GPIO37</text>
<text x="38.8" y="106.5" transform="rotate(-90 38.8 106.5)">HPC-SR04 Echo Out</text>
<text x="102.5" y="107.2">5 VDC</text>
<text x="344" y="104.7">GPIO11</text>
<text x="136" y="117.8">5 VDC</text>
<text x="338.9" y="119.6">GPIO12</text>
<text x="195.8" y="120.6" transform="rotate(-90 195.8 120.6)">Sensor_TX</text>
<text x="39" y="130.2">GPIO4</text>
<text x="178.2" y="134.7">Sensor_RX</text>
<text x="294.8" y="135.4">VM</text>
<text x="317.7" y="135.4">NC</text>
<text x="181.7" y="138.2">Sensor_TX</text>
<text x="294.8" y="139">NC</text>
<text x="294.8" y="142.5">GND</text>
<text x="317.7" y="139">AIN2</text>
<text x="317.7" y="142.5">AIN1</text>
<text x="294.8" y="146">AO1</text>
<text x="294.8" y="149.6">AO2</text>
<text x="317.7" y="146">STNBY</text>
<text x="317.7" y="149.6">BIN1</text>
<text x="294.8" y="153.1">BO2</text>
<text x="317.7" y="153.1">BIN2</text>
<text x="79.6" y="156.6">5 VDC</text>
<text x="294.8" y="156.6">BO1</text>
<text x="294.8" y="160.1">GND</text>
<text x="317.7" y="156.6">NC</text>
<text x="317.7" y="160.1">GND</text>
<text x="77.8" y="163.7">GPIO7</text>
<text x="58.2" y="168.2">5 VDC</text>
<text x="107.8" y="174.3">GPIO21</text>
<text x="74.1" y="187.6">GPIO47</text>
</g>
</svg>
